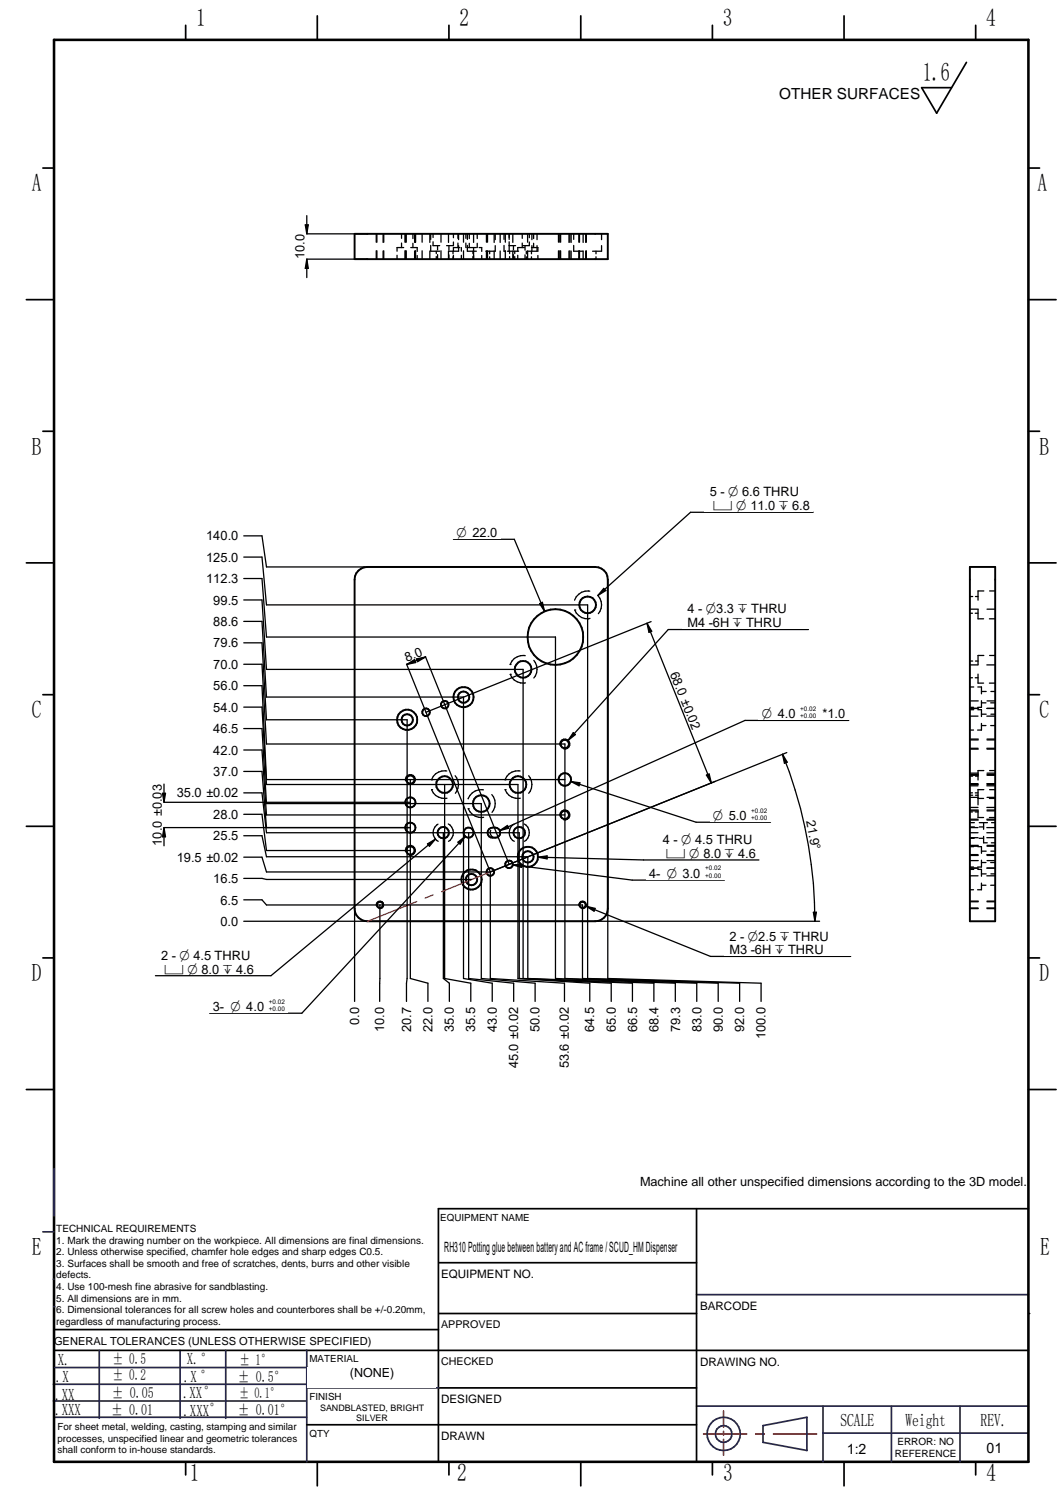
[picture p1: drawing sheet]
<svg xmlns="http://www.w3.org/2000/svg" width="210mm" height="297mm" viewBox="0 0 210 297" stroke-linecap="round" stroke-linejoin="round" font-family="sans-serif">
<g fill="none" stroke="#26264c" stroke-width=".34">
<path d="M8.5 243.3h2.2M10.5 252.6h.2M137.5 255.7h65.6M10.5 276.7h50M10.5 273.4h50M10.8 279.9h49.8M10.8 270.1h50M35.6 266.7v13.4M60.6 266.7v22M60.7 274.1h26M137.5 277.7h65.6M162.5 277.7v11"/>
<path d="M176 277.7v11M189.6 277.7v11M150.7 281.6l8.6-1.7v6.6l-8.6-1.6zM162.5 283h40.5"/>
</g>
<g fill="none" stroke="#000" stroke-width=".34">
<path d="M36.7 5v2.9M88.6 5v2.9M140.7 5v2.9M192.7 5v2.9M8.5 33.2h2.2M203.1 33.2h2.2M5.2 59.2h5.5M203.1 59.2h5.4M8.5 85.2h2.2M203.1 85.2h2.2M5.2 111.2h5.5M203.1 111.2h5.4"/>
<path d="M8.5 137.2h2.2M203.1 137.2h2.2M5.2 163.2h5.5M203.1 163.2h5.4M8.5 189.2h2.2M203.1 189.2h2.2M5.2 215.2h5.5M203.1 215.2h5.4M86.6 238.7v50M10.7 266.7h192.4M10.7 262.6h75.9M86.7 274.1h50.8"/>
<path d="M36.7 288.7v2.6M62.7 288.7v4.8M88.6 288.7v2.6M114.7 288.7v4.8M140.7 288.7v2.6M166.7 288.7v4.8M192.7 288.7v2.6"/>
</g>
<path d="M10.7 7.9h192.4v280.8h-192.4z" fill="none" stroke="#000" stroke-width=".51"/>
<path d="M142.9 278.7v3.2M138.9 283.2h8.5M142.9 282.7v.7M142.9 284.3v3.1M149.2 283.2h1.7M152.7 283.2h8.5" fill="none" stroke="#f00" stroke-width=".34"/>
<circle cx="10.6" cy="258.1" r=".17" fill="#26264c"/>
<g fill="none" stroke="#26264c" stroke-width=".34">
<path d="M10.7 230.8v9.4M19.6 266.7v13.4M44.6 266.7v13.4M60.5 266.7h.1"/>
<circle cx="142.9" cy="283.2" r="3.3"/>
<circle cx="142.9" cy="283.2" r="1.63"/>
</g>
<path d="M190.8 12.3l-5.8 10.1-3-5.1h5.9M86.6 238.7h116.5M86.7 259.4h50.8M86.7 249.4h50.8M86.6 281.4h50.9" fill="none" stroke="#000" stroke-width=".34"/>
<circle cx="203.1" cy="259.4" r=".17" fill="#000"/>
<g fill="#fff">
<path d="M137.9 271.4h64.4v6.1h-64.4z"/>
<path d="M189.9 283.9h13v4h-13z"/>
<path d="M86.9 254.9h50.2v4h-50.2z"/>
<path d="M60.7 270h25.3v4h-25.3z"/>
<path d="M87 244.3h50v4h-50z"/>
<path d="M60.8 277.1h25.2v4h-25.2z"/>
<path d="M176.4 284.1h13v4h-13z"/>
<path d="M162.7 284.1h13v4h-13z"/>
<path d="M137.9 260.4h64.5v6h-64.5z"/>
</g>
<path d="M62.7 3.1v4.8M114.7 3.1v4.8M166.7 3.1v4.8M137.5 238.7v50M60.6 281.4h26" fill="none" stroke="#000" stroke-width=".34"/>
<path d="M101.6 283.2h25.3v4h-25.3z" fill="#fff"/>
<g fill="none" stroke="#000" stroke-width=".38">
<path d="M70 46.2h50v5h-50zM70.8 112.7l1.1-.6 .6-.1h45a2.46 2.46 0 0 1 2.5 2.5v65a2.46 2.46 0 0 1-2.5 2.4h-45a2.53 2.53 0 0 1-2.5-2.4v-65l.1-.7zM191.5 112h5v69.9h-5zM96.6 163.7a1.26 1.26 0 0 1 1.5-.2 1.26 1.26 0 0 1 .6 1.3 1.45 1.45 0 0 1-2.3 0l-.1-.3z"/>
<circle cx="116" cy="119.5" r="1.65"/>
<circle cx="87.8" cy="139.2" r=".75"/>
<circle cx="91.5" cy="137.7" r="1.99"/>
<circle cx="91.5" cy="137.7" r="1.13"/>
<circle cx="103.3" cy="132.2" r="1.66"/>
<circle cx="109.7" cy="125.8" r="5.5"/>
<circle cx="80.4" cy="142.2" r="1.99"/>
<circle cx="80.4" cy="142.2" r="1.11"/>
<circle cx="81" cy="158.5" r="1"/>
<circle cx="81" cy="154" r=".83"/>
<circle cx="84.1" cy="140.7" r=".76"/>
<circle cx="87.8" cy="155" r="1.66"/>
<circle cx="95" cy="158.7" r="1.66"/>
<circle cx="102.3" cy="155" r="1.66"/>
<circle cx="111.5" cy="146.9" r=".83"/>
<circle cx="111.5" cy="153.9" r="1.25"/>
<circle cx="75" cy="178.7" r=".62"/>
<circle cx="81" cy="163.5" r="1.01"/>
<circle cx="81" cy="168" r=".84"/>
<circle cx="87.5" cy="164.5" r="1.12"/>
<circle cx="92.5" cy="164.4" r="1"/>
<circle cx="93.1" cy="173.7" r="1.13"/>
<circle cx="93.1" cy="173.7" r="2"/>
<circle cx="96.8" cy="172.2" r=".76"/>
<circle cx="100.5" cy="170.7" r=".75"/>
<circle cx="102.5" cy="164.4" r="1.13"/>
<circle cx="104.2" cy="169.2" r="1.99"/>
<circle cx="104.2" cy="169.2" r="1.11"/>
<circle cx="111.5" cy="161" r=".83"/>
<circle cx="115" cy="178.7" r=".62"/>
</g>
<g fill="none" stroke="#000" stroke-width=".25">
<path d="M74.3 46.2v1.6M74.3 49.5v1.7M74.4 46.2v1.6M74.4 49.5v1.7M75.6 46.2v1.7M75.6 49.6v1.6M75.8 46.2v1.6M75.8 49.5v1.7M78.4 50.4v.8M79.3 46.2v.9M79.3 48v.9M79.7 48.9h-1.3v.7"/>
<path d="M80 46.2v1.6M80 49.5v1.7M80.2 46.2v1.6M80.2 49.5v1.7M81.1 48.9h1.3v.8M81.5 46.2v.9M81.5 48v.9M81.9 46.2v1.7M81.9 49.6v1.6M82 46.2v1.7M82 49.5v1.7M82.4 50.5v.7"/>
<path d="M83.4 46.2v1.6M83.4 49.5v1.7M84.9 46.2v1.7M84.9 49.6v1.6M85 48.5v1.1h1.8M85 46.2v1.1M85.5 47.8v.7h1.3M85.5 46.2v.7M86.1 49.6v.5M86.1 50.7v.5M86.4 48.5v.9M86.4 50.3v.9"/>
<path d="M87.1 46.2v1.6M87.1 49.5v1.7M88.6 46.2v1.7M88.6 49.6v1.6M88.6 48.5v.9M88.6 50.3v.9M89.5 49.6v.5M89.5 50.7v.5M89.5 47.8v.7h-1.3M89.5 46.2v.7M89.5 50.4v.8M90.4 46.2v.9"/>
<path d="M90.4 48v.9M90.6 48.5v1.1h-1.9M90.6 46.2v1.1M90.8 48.9h-1.3v.7M91.1 48.9v.7M91.1 50.4v.8M91.5 46.2v1.6M91.5 49.5v1.7M92 46.2v.9M92 48v.9M92.2 48.9h1.9M92.3 48.5v1.1h1.8"/>
<path d="M92.3 46.2v1.1M92.7 46.2v.9M92.7 48v.9M93.4 49.6v.5M93.4 50.7v.5M93.5 46.2v1.7M93.5 48.9v2.3M94.2 46.2v.9M94.2 48v.9M94.6 48.9h.5v.8M95.1 50.5v.7M96.1 46.2v1.6"/>
<path d="M96.1 49.5v1.7M96.3 46.2v1.6M96.3 49.5v1.7M96.7 49.6v.5M96.7 50.7v.5M97.6 46.2v1.7M97.6 49.6v1.6M97.8 48.5v1.1h-1.9M97.8 46.2v1.1M98.8 46.2v1.7M98.8 49.6v1.6M99.5 48.5v1.1h.3"/>
<path d="M99.5 46.2v1.1M99.8 46.2v1.6M99.8 49.5v1.7M100.2 49.6h2.2M100.5 46.2v1.1M100.5 47.8v1.8M100.5 48.5h1.3M100.6 49.6v.5M100.6 50.7v.5M101.3 46.2v1.7M101.3 49.6v1.6M101.4 48.5v.9"/>
<path d="M101.4 50.3v.9M101.6 49.6v.5M101.6 50.7v.5M102.2 50.4v.8M103.1 46.2v.9M103.1 48v.9M103.5 48.9h-1.3v.7M103.7 48.5v.9M103.7 50.3v.9M103.9 49.6v.5M103.9 50.7v.5M104.2 46.2v1.6"/>
<path d="M104.2 49.5v1.7M104.5 47.8v.7h-1.3M104.5 46.2v.7M104.9 49.6v.5M104.9 50.7v.5M104.9 48.9h1.3v.8M105 46.2v1.1M105 48.5v1.1M105.4 46.2v.9M105.4 48v.9M106 48.5v1.1h-1.7M106 46.2v1.1"/>
<path d="M106.2 50.5v.7M110.3 46.2v1.6M110.3 49.5v1.7M110.5 46.2v1.6M110.5 49.5v1.7M110.7 46.2v1.6M110.7 49.5v1.7M112.4 46.2v1.7M112.4 49.6v1.6M112.5 46.2v1.6M112.5 49.5v1.7M112.8 46.2v1.7"/>
<path d="M112.8 49.6v1.6M113.3 48.5v1.1h1.8M113.3 46.2v1.1M114.3 46.2v1.6M114.3 49.5v1.7M114.4 49.6v.5M114.4 50.7v.5M114.4 46.2v1.6M114.4 49.5v1.7M115.1 46.2v1.7M115.1 49.6v1.6M115.7 46.2v1.7"/>
<path d="M115.7 49.6v1.6M115.8 46.2v1.6M115.8 49.5v1.7M117.7 49.6v.5M117.7 50.7v.5M118.8 48.5v1.1h-1.8M118.8 46.2v1.1M116.5 116.8a2.67 2.67 0 0 0-3 1.7M118.1 117.7a2.68 2.68 0 0 1 .1 3.5M191.5 117.8h.6M192.6 117.8h.5M194.3 116.7h-1.2v1.8"/>
<path d="M195.4 116.7h1.1M100.7 131.2h.1M100.8 133.2a2.73 2.73 0 0 0 3 1.7M100.8 133.2h.1M103.7 129.5a2.71 2.71 0 0 0-2.9 1.7M105.4 130.4a2.69 2.69 0 0 1 0 3.5M113.5 120.5a2.58 2.58 0 0 0 3 1.6M113.5 120.5h.1M191.5 138.4h1.7M191.5 139.9h1.7M191.5 120.3h1.7M191.5 130.6h.6"/>
<path d="M191.5 133.9h.5M191.5 121.1h.5M191.5 131.3h1.6M191.5 135.7h.8M191.5 139.7h.7M192.6 133.9h.5M192.6 121.1h.5M192.6 130.6h.5M193.1 135.7h.7v1.3M193.1 120.4v1.8h1.1M193.1 133.1v1.8h1.1M193.8 138.4v1.3h-.8"/>
<path d="M193.8 138.8h.9M193.8 136.6h.9M194.3 129.5h-1.2v1.8M194.9 139.9h1.6M194.9 131.3h1.6M194.9 138.4h1.6M194.9 120.3h1.6M195.4 134.9h1.1M195.4 122.2h1.1M195.4 129.5h1.1M195.6 138.8h.9M195.7 136.6h.8"/>
<path d="M85.2 156h.1M85.2 154h.1M85.2 156a2.75 2.75 0 0 0 3.1 1.6M88.2 152.3a2.73 2.73 0 0 0-3 1.7M89.9 153.2a2.62 2.62 0 0 1 0 3.5M92.5 159.7a2.75 2.75 0 0 0 3 1.7M92.5 159.7h.1M95.5 156a2.67 2.67 0 0 0-3 1.8M97.1 156.9a2.68 2.68 0 0 1 .1 3.5M99.7 154h.1M99.7 156a2.67 2.67 0 0 0 3 1.6M99.7 156h.1"/>
<path d="M102.7 152.3a2.65 2.65 0 0 0-3 1.7M104.4 153.2a2.69 2.69 0 0 1 0 3.5M191.5 152.7h1.7M191.5 154.9h1.7M191.5 153h1.7M191.5 148h1.7M191.5 146h1.7M191.5 160h1.7M191.5 155.2h1.6M191.5 157.5h1.7M191.5 141.4h1.6M191.5 159.5h1.6"/>
<path d="M191.5 146.1h1.7M191.5 140.2h.8M191.5 144.2h.7M191.5 147.8h1.6M191.5 153.1h1.7M191.5 153.3h.6M191.5 157.1h.6M191.5 156.6h.5M191.5 154.8h1.6M192.6 156.6h.5M192.6 153.3h.5M192.6 157.1h.5"/>
<path d="M193.1 140.2h.7v1.3M193.1 155.9v3.1M193.1 156h1.2M193.1 157.7h1.1M193.8 142.9v1.3h-.8M193.8 143.3h.9M193.8 141.1h.9M194.3 152.2h-1.2v1.9M194.9 155.2h1.6M194.9 141.4h1.6M194.9 159.5h1.6M194.9 147.8h1.6"/>
<path d="M194.9 154.8h1.6M194.9 152.7h1.6M194.9 154.9h1.6M194.9 153h1.6M194.9 148h1.6M194.9 146h1.6M194.9 160h1.6M194.9 157.5h1.6M194.9 146.1h1.6M194.9 153.1h1.6M195.4 157.7h1.1M195.4 152.2h1.1"/>
<path d="M195.4 156h1.1M195.6 143.3h.9M195.7 141.1h.8M86.5 162.8a1.94 1.94 0 0 0 0 3.4M88.5 162.7a1.98 1.98 0 0 1 .1 3.5M101.5 162.8a1.94 1.94 0 0 0 .1 3.4M103.5 162.7a1.98 1.98 0 0 1 0 3.5M191.5 179.5h1.7M191.5 178h1.7M191.5 169h1.7M191.5 167h1.7M191.5 162h1.7"/>
<path d="M191.5 171.4h1.7M191.5 170h1.7M191.5 173h1.6M191.5 160.1h1.7M191.5 163.4h1.6M191.5 165.4h1.6M191.5 164.5h1.6M191.5 162.5h.9M191.5 161.8h1.6M191.5 167.1h1.7M191.5 171.7h.8M191.5 175.7h.7"/>
<path d="M191.5 178.1h1.7M191.5 168.8h1.6M191.5 167.2h.8M191.5 171.2h.7M191.5 160.4h.5M191.5 179.3h1.6M191.5 165.6h.9M191.5 163.3h.9M192.6 160.4h.5M193.1 171.7h.7v1.4M193.1 167.2h.7v1.3M193.1 160.2v1.3h1.1"/>
<path d="M193.3 165.6h.9M193.4 163.3h.8M193.8 169.9v1.3h-.8M193.8 174.4v1.3h-.8M193.8 174.8h.9M193.8 172.6h.9M193.8 170.3h.9M193.8 168.1h.9M194.2 162.5v1.3M194.2 165.2v1.3h.7M194.9 173h1.6M194.9 171.4h1.6"/>
<path d="M194.9 163.4h1.6M194.9 165.4h1.6M194.9 164.5h1.6M194.9 161.8h1.6M194.9 168.8h1.6M194.9 179.3h1.6M194.9 179.5h1.6M194.9 178h1.6M194.9 169h1.6M194.9 167h1.6M194.9 162h1.6M194.9 170h1.6"/>
<path d="M194.9 160.1h1.6M194.9 167.1h1.6M194.9 178.1h1.6M195 162.5h-1.6M195.4 161.5h1.1M195.6 174.8h.9M195.6 170.3h.9M195.7 172.6h.8M195.7 168.1h.8M195.7 166.5h.8M195.8 162.5h.7M48.1 181.9h69.4"/>
</g>
<path d="M80.1 154.2a1.01 1.01 0 0 1 .8-1.2 1.01 1.01 0 0 1 1.1 1.1 1.01 1.01 0 0 1-1.2 .8M110.6 147.2a.99 .99 0 0 1 .8-1.2 .99 .99 0 0 1 1.1 1 .99 .99 0 0 1-1.2 .9M74.3 178.9a.77 .77 0 0 1 .7-1 .77 .77 0 0 1 .8 .9 .77 .77 0 0 1-1 .7M80.1 168.2a.99 .99 0 0 1 .8-1.2 .99 .99 0 0 1 1.1 1 .99 .99 0 0 1-1.2 .9M110.6 161.2a1.01 1.01 0 0 1 .9-1.3 1.01 1.01 0 0 1 1.1 1.1 1.01 1.01 0 0 1-1.3 .9M114.3 178.9a.77 .77 0 0 1 .7-1 .77 .77 0 0 1 .8 .9 .77 .77 0 0 1-.9 .7" fill="none" stroke="#000" stroke-width=".21"/>
<path d="M42.9 180.8h4.8v2.4h-4.8z" fill="#fff"/>
<path d="M52.6 168h28.4" fill="none" stroke="#000" stroke-width=".25"/>
<path d="M41.5 159.6h6.2v2.4h-6.2z" fill="#fff"/>
<path d="M48.1 160.8h3.6l.9 7.2M52.6 164.5h49.9" fill="none" stroke="#000" stroke-width=".25"/>
<path d="M34.3 155.4h13.4v2.4h-13.4z" fill="#fff"/>
<path d="M48.1 156.6h3.6l.9 7.9M52.6 161h58.9" fill="none" stroke="#000" stroke-width=".25"/>
<path d="M41.5 146.9h6.2v2.5h-6.2z" fill="#fff"/>
<path d="M48.1 148.1h3.6l.9 12.9M52.6 163.4h28.4" fill="none" stroke="#000" stroke-width=".25"/>
<path d="M41.5 151.1h6.2v2.4h-6.2z" fill="#fff"/>
<path d="M48.1 152.4h3.6l.9 11M52.6 158.7h42.4" fill="none" stroke="#000" stroke-width=".25"/>
<path d="M41.5 142.7h6.2v2.4h-6.2z" fill="#fff"/>
<path d="M48.1 143.9h3.6l.9 14.8M52.6 154.9h49.7" fill="none" stroke="#000" stroke-width=".25"/>
<path d="M41.5 138.4h6.2v2.5h-6.2z" fill="#fff"/>
<path d="M48.1 139.7h3.6l.9 15.2M52.6 154h58.9" fill="none" stroke="#000" stroke-width=".25"/>
<path d="M41.5 134.2h6.2v2.5h-6.2z" fill="#fff"/>
<path d="M48.1 135.4h3.6l.9 18.6M52.6 146.9h58.9" fill="none" stroke="#000" stroke-width=".25"/>
<path d="M41.5 130h6.2v2.4h-6.2z" fill="#fff"/>
<path d="M48.1 131.2h3.6l.9 15.7M52.6 142.2h27.8" fill="none" stroke="#000" stroke-width=".25"/>
<path d="M41.5 125.8h6.2v2.4h-6.2z" fill="#fff"/>
<path d="M48.1 127h3.6l.9 15.2M52.6 137.7h38.9" fill="none" stroke="#000" stroke-width=".25"/>
<path d="M41.5 121.5h6.2v2.5h-6.2z" fill="#fff"/>
<path d="M48.1 122.7h3.6l.9 15M52.6 132.2h50.7" fill="none" stroke="#000" stroke-width=".25"/>
<path d="M41.5 117.3h6.2v2.4h-6.2z" fill="#fff"/>
<path d="M48.1 118.5h3.6l.9 13.7M52.6 125.8h57.1" fill="none" stroke="#000" stroke-width=".25"/>
<path d="M40.1 113.1h7.6v2.4h-7.6z" fill="#fff"/>
<path d="M48.1 114.3h3.6l.9 11.5M52.6 119.5h63.4" fill="none" stroke="#000" stroke-width=".25"/>
<path d="M40.1 108.8h7.6v2.5h-7.6z" fill="#fff"/>
<path d="M48.1 110h3.6l.9 9.5M52.6 112h64.9" fill="none" stroke="#000" stroke-width=".25"/>
<path d="M40.1 104.6h7.6v2.4h-7.6z" fill="#fff"/>
<path d="M48.1 105.8h3.6l.9 6.2M70 179.5v18.3" fill="none" stroke="#000" stroke-width=".25"/>
<path d="M68.8 198.2h2.4v4.8h-2.4z" fill="#fff"/>
<path d="M81 154v39.3" fill="none" stroke="#000" stroke-width=".25"/>
<path d="M83.3 198.2h2.4v6.2h-2.4z" fill="#fff"/>
<path d="M87.8 154.9v38.4M81 193.3l3.5 .9v3.6" fill="none" stroke="#000" stroke-width=".25"/>
<path d="M91.7 198.2h2.5v6.2h-2.5z" fill="#fff"/>
<path d="M95 158.7v34.6M87.8 193.3l5.2 .9v3.6" fill="none" stroke="#000" stroke-width=".25"/>
<path d="M104.4 198.2h2.5v6.2h-2.5z" fill="#fff"/>
<path d="M102.3 154.9v38.4M95 193.3l10.7 .9v3.6" fill="none" stroke="#000" stroke-width=".25"/>
<path d="M115.2 198.2h2.4v6.2h-2.4z" fill="#fff"/>
<path d="M102.5 164.5v28.8M102.3 193.3l14.2 .9v3.6" fill="none" stroke="#000" stroke-width=".25"/>
<path d="M119.5 198.2h2.4v6.2h-2.4z" fill="#fff"/>
<path d="M87.5 164.5v28.8M102.5 193.3l18.2 .9v3.6" fill="none" stroke="#000" stroke-width=".25"/>
<path d="M87.5 198.2h2.5v6.2h-2.5z" fill="#fff"/>
<path d="M104.2 169.2v24.1M87.5 193.3l1.2 .9v3.6" fill="none" stroke="#000" stroke-width=".25"/>
<path d="M127.9 198.2h2.4v6.2h-2.4z" fill="#fff"/>
<path d="M115 178.7v14.6M104.2 193.3l24.9 .9v3.6" fill="none" stroke="#000" stroke-width=".25"/>
<path d="M140.6 198.2h2.4v6.2h-2.4z" fill="#fff"/>
<path d="M111.5 146.9v46.4M115 193.3l26.8 .9v3.6" fill="none" stroke="#000" stroke-width=".25"/>
<path d="M136.4 198.2h2.4v6.2h-2.4z" fill="#fff"/>
<path d="M103.3 132.2v61.1M111.5 193.3l26.1 .9v3.6" fill="none" stroke="#000" stroke-width=".25"/>
<path d="M123.7 198.2h2.4v6.2h-2.4z" fill="#fff"/>
<path d="M109.7 125.8v67.5M103.3 193.3l21.6 .9v3.6" fill="none" stroke="#000" stroke-width=".25"/>
<path d="M132.2 198.2h2.4v6.2h-2.4z" fill="#fff"/>
<path d="M116 119.5v73.8M109.7 193.3l23.7 .9-.1 3.6" fill="none" stroke="#000" stroke-width=".25"/>
<path d="M144.8 198.2h2.5v6.2h-2.5z" fill="#fff"/>
<path d="M120 114.5v78.8M116 193.3l30.1 .9-.1 3.6" fill="none" stroke="#000" stroke-width=".25"/>
<path d="M149.1 198.2h2.4v7.6h-2.4z" fill="#fff"/>
<path d="M128.6 122.8l-44.5 17.9M141.3 154.3l-44.5 17.9M120 193.3l30.3 .9v3.6" fill="none" stroke="#000" stroke-width=".25"/>
<path d="M131.7 132.6l2.3-.9 5 12.4-2.3 .9z" fill-rule="evenodd" fill="#fff"/>
<path d="M80 130.4l16.8 41.8M83.7 128.9l16.8 41.8M127.8 123.1l.9 1.6-.6 .2zM127.8 123.1l12.7 31.5M139.5 153.1l.5-.2 .5 1.7z" fill="none" stroke="#000" stroke-width=".25"/>
<path d="M127.8 123.1l.9 1.6-.6 .2zM139.5 153.1l.5-.2 .5 1.7z" fill="#000"/>
<path d="M79 129l4.4-1.8 .9 2.3-4.4 1.7z" fill-rule="evenodd" fill="#fff"/>
<path d="M80.3 131.2l1.6-.9 .2 .6zM84 129.8l-1.5 .9M84 129.8l-3.7 1.4M84 129.8l-1.7 .3 .2 .6M155.4 148.6l-58.6 23.6M117.5 181.9h44.3" fill="none" stroke="#000" stroke-width=".25"/>
<path d="M80.3 131.2l1.6-.9 .2 .6zM82.3 130.1l1.7-.3-1.5 .9z" fill="#000"/>
<path d="M82.3 178.1l-9.7 3.8M85.5 176.7l-1.6 .7M96.8 172.2l-9.6 3.9" fill="none" stroke="#f00" stroke-width=".25"/>
<path d="M158.8 161.6l2.3-.5 1.4 7.1-2.4 .5z" fill-rule="evenodd" fill="#fff"/>
<path d="M154.5 149l.9 1.5-.5 .2zM154.5 149a88.4 88.4 0 0 1 6.4 32.9M96.8 172.2v21.1M160.6 180.2h.6l-.3 1.7z" fill="none" stroke="#000" stroke-width=".25"/>
<path d="M154.5 149l.9 1.5-.5 .2zM160.6 180.2h.6l-.3 1.7z" fill="#000"/>
<path d="M110.2 198.2h2.4v13.4h-2.4z" fill="#fff"/>
<path d="M52.6 172.2h44.2M96.8 193.3l14.7 .9v3.6" fill="none" stroke="#000" stroke-width=".25"/>
<path d="M34.3 168.1h13.4v2.4h-13.4z" fill="#fff"/>
<path d="M48.1 169.3h3.6l.9 2.9M92.5 164.5v28.8" fill="none" stroke="#000" stroke-width=".25"/>
<path d="M100.2 198.2h2.5v13.4h-2.5z" fill="#fff"/>
<path d="M31.5 158.5h49.5M31.5 163.4h49.5M92.5 193.3l8.9 .9v3.6" fill="none" stroke="#000" stroke-width=".25"/>
<path d="M29.8 154.3h2.5v13.3h-2.5z" fill="#fff"/>
<path d="M136.4 101.2h24.2M32.1 156.7h.6l-.3 1.8zM32.4 154.9v3.6M32.4 163.4l.3 1.9h-.6zM32.4 163.4v3.6" fill="none" stroke="#000" stroke-width=".25"/>
<path d="M32.1 156.7h.6l-.3 1.8zM32.4 163.4l.3 1.9h-.6z" fill="#000"/>
<path d="M139.1 95.9h21.5v5.1h-21.5z" fill="#fff"/>
<path d="M119.2 116.2l.4 .4-1.5 1zM136.4 101.2l-18.3 16.4M132 124.3h27.6" fill="none" stroke="#000" stroke-width=".25"/>
<path d="M119.2 116.2l.4 .4-1.5 1z" fill="#000"/>
<path d="M134.7 119h24.9v5.2h-24.9z" fill="#fff"/>
<path d="M132 124.3l-19.8 21.9M113.2 144.7l.4 .4-1.4 1.1zM127.1 169.8h22.8" fill="none" stroke="#000" stroke-width=".25"/>
<path d="M113.2 144.7l.4 .4-1.4 1.1z" fill="#000"/>
<path d="M129.8 164.5h20.1v5.2h-20.1z" fill="#fff"/>
<path d="M106.2 169.3l20.9 .5M106.2 169.3l1.8-.3v.6zM30.7 192.7h22.8" fill="none" stroke="#000" stroke-width=".25"/>
<path d="M106.2 169.3l1.8-.3v.6z" fill="#000"/>
<path d="M30.7 187.4h20.1v5.2h-20.1z" fill="#fff"/>
<path d="M84.4 166.7l1.6-1-1.2 1.4zM86 165.7l-32.5 27M140.3 188.9h27.7" fill="none" stroke="#000" stroke-width=".25"/>
<path d="M84.4 166.7l1.6-1-1.2 1.4z" fill="#000"/>
<path d="M143 183.6h25v5.2h-25z" fill="#fff"/>
<path d="M115.7 179l24.6 9.9M115.7 179l1.8 .4-.2 .6zM137.5 162.4h14.6" fill="none" stroke="#000" stroke-width=".25"/>
<path d="M115.7 179l1.8 .4-.2 .6z" fill="#000"/>
<path d="M140.1 159.3h12v2.9h-12z" fill="#fff"/>
<path d="M112.7 154.3l1.8 .3-.2 .6zM112.7 154.3l24.8 8.1M124.8 173.8h18.2" fill="none" stroke="#000" stroke-width=".25"/>
<path d="M112.7 154.3l1.8 .3-.2 .6z" fill="#000"/>
<path d="M127.6 170.7h15.4v3h-15.4z" fill="#fff"/>
<path d="M101.3 170.8l23.5 3M101.3 170.8l1.8-.1-.1 .6zM41.4 200.1h18.2" fill="none" stroke="#000" stroke-width=".25"/>
<path d="M101.3 170.8l1.8-.1-.1 .6z" fill="#000"/>
<path d="M41.4 197h15.5v2.9h-15.5z" fill="#fff"/>
<path d="M147.1 142.3h20.5M90.4 166.3l1.5-1.1-1.1 1.5zM91.9 165.2l-32.3 34.9M96.9 164a.99 .99 0 0 0 .9 1.4" fill="none" stroke="#000" stroke-width=".25"/>
<path d="M90.4 166.3l1.5-1.1-1.1 1.5z" fill="#000"/>
<path d="M149.8 139.1h17.8v3h-17.8z" fill="#fff"/>
<path d="M59.7 46.2h12.8M59.7 51.2h12.8M147.1 142.3l-48.4 21.7M98.7 164l1.5-1 .3 .6z" fill="none" stroke="#000" stroke-width=".25"/>
<path d="M98.7 164l1.5-1 .3 .6z" fill="#000"/>
<path d="M58 45.6h2.5v6.2h-2.5z" fill="#fff"/>
<path d="M60.3 44.4h.6l-.3 1.8zM60.6 42.6v3.6M60.6 51.2v3.6M60.6 51.2l.3 1.8h-.6zM80.4 142.2v51.1" fill="none" stroke="#000" stroke-width=".25"/>
<path d="M60.3 44.4h.6l-.3 1.8zM60.6 51.2l.3 1.8h-.6z" fill="#000"/>
<path d="M79.1 198.2h2.4v6.2h-2.4z" fill="#fff"/>
<path d="M91.5 137.7v55.6M80.4 193.3l-.1 .9v3.6" fill="none" stroke="#000" stroke-width=".25"/>
<path d="M96 198.2h2.4v6.2h-2.4z" fill="#fff"/>
<path d="M52.6 173.7h40.5M91.5 193.3l5.7 .9v3.6" fill="none" stroke="#000" stroke-width=".25"/>
<path d="M41.5 172.3h6.2v2.4h-6.2z" fill="#fff"/>
<path d="M48.1 173.5h3.6l.9 .2M52.6 169.2h51.6" fill="none" stroke="#000" stroke-width=".25"/>
<path d="M41.5 163.8h6.2v2.4h-6.2z" fill="#fff"/>
<path d="M89.5 106.5h12.1M48.1 165.1h3.6l.9 4.1" fill="none" stroke="#000" stroke-width=".25"/>
<path d="M89.5 104h9.3v2.4h-9.3z" fill="#fff"/>
<path d="M101.6 106.5l5.9 14.2M106.6 119.2l.5-.2 .4 1.7zM75 178.7v14.6" fill="none" stroke="#000" stroke-width=".25"/>
<path d="M106.6 119.2l.5-.2 .4 1.7z" fill="#000"/>
<path d="M73.7 198.2h2.5v6.2h-2.5z" fill="#fff"/>
<path d="M52.6 178.7h62.4M75 193.3v4.5" fill="none" stroke="#000" stroke-width=".25"/>
<path d="M42.9 176.5h4.8v2.4h-4.8z" fill="#fff"/>
<path d="M48.1 177.7h3.6l.9 1" fill="none" stroke="#000" stroke-width=".25"/>
<text font-size="5.1" x="182.2" y="16">1.6</text>
<g font-size="4.9">
<text x="38.7" y="5.2">1</text>
<text x="90.8" y="5.2">2</text>
<text x="142.7" y="5.2">3</text>
<text x="194.7" y="5.2">4</text>
<text x="6.3" y="37.8">A</text>
<text x="204.9" y="37.8">A</text>
<text x="6.3" y="89.8">B</text>
<text x="205.2" y="89.8">B</text>
<text x="6.3" y="141.8">C</text>
<text x="205.2" y="141.8">C</text>
<text x="6.3" y="193.8">D</text>
<text x="205.2" y="193.8">D</text>
<text x="6.3" y="247.9">E</text>
<text x="205.4" y="247.9">E</text>
<text x="37.5" y="292.5">1</text>
<text x="90.3" y="292.5">2</text>
<text x="142.8" y="292.5">3</text>
<text x="194.8" y="292.5">4</text>
</g>
<g font-size="3.6">
<text x="165.9" y="281.6">SCALE</text>
<text x="178.8" y="281.6">Weight</text>
<text x="193.6" y="281.6">REV.</text>
</g>
<g font-size="3.3">
<text x="11.4" y="269.7">X.</text>
<text x="36.9" y="269.4">X.°</text>
<text x="11" y="272.9">.X</text>
<text x="36.3" y="273">.X °</text>
<text x="10.9" y="276.4">.XX</text>
<text x="10.9" y="279.5">.XXX</text>
<text x="36.2" y="276">.XX°</text>
<text x="36.2" y="279.7">.XXX°</text>
</g>
<g font-size="3">
<text x="153.9" y="19.6">OTHER SURFACES</text>
<text x="22.2" y="269.3">± 0.5</text>
<text x="47.3" y="269.5">± 1°</text>
<text x="22.2" y="272.5">± 0.2</text>
<text x="47" y="273">± 0.5°</text>
<text x="22" y="279.4">± 0.01</text>
<text x="22.1" y="276.2">± 0.05</text>
<text x="46.9" y="279.4">± 0.01°</text>
</g>
<text font-size="2.9" x="47.2" y="276.2">± 0.1°</text>
<g font-size="2.8">
<text x="140.8" y="100.8">c O 11.0 ` 6.8</text>
<text x="90.2" y="106.1">O 22.0</text>
<text x="150.5" y="141.8">O 4.0</text>
<text x="140.8" y="161.9">O 5.0</text>
<text x="131.6" y="169.4">c O 8.0 ` 4.6</text>
<text x="32.5" y="192.3">c O 8.0 ` 4.6</text>
<text x="87.7" y="247.4">RH310 Potting glue between battery and AC frame / SCUD_HM Dispenser</text>
<text x="167.2" y="287.1">1:2</text>
<text x="194.8" y="286.9">01</text>
</g>
<g font-size="2.5">
<text x="60.2" y="51.2" transform="rotate(-90 60.2 51.2)">10.0</text>
<text x="140.2" y="98">5 - O 6.6 THRU</text>
<text x="40.7" y="106.7">140.0</text>
<text x="40.7" y="111">125.0</text>
<text x="40.7" y="115.2">112.3</text>
<text x="42.1" y="119.4">99.5</text>
<text x="42.1" y="123.7">88.6</text>
<text x="135.8" y="123.9">M4 -6H ` THRU</text>
<text x="135.8" y="121.2">4 - O3.3 ` THRU</text>
<text x="42.1" y="127.8">79.6</text>
<text x="80.3" y="130.7" transform="rotate(-22 80.3 130.7)">8.0</text>
<text x="42.1" y="136.3">56.0</text>
<text x="42.1" y="132.1">70.0</text>
<text x="132.2" y="133.1" transform="rotate(68 132.2 133.1)">68.0 ±0.02</text>
<text x="42.1" y="140.5">54.0</text>
<text x="162.4" y="141.8">*1.0</text>
<text x="42.1" y="149">42.0</text>
<text x="42.1" y="144.8">46.5</text>
<text x="42.1" y="153.2">37.0</text>
<text x="34.9" y="157.5">35.0 ±0.02</text>
<text x="42.1" y="161.7">28.0</text>
<text x="32" y="167" transform="rotate(-90 32 167)">10.0 ±0.03</text>
<text x="42.1" y="165.9">25.5</text>
<text x="130.9" y="166.7">4 - O 4.5 THRU</text>
<text x="159.2" y="162.1" transform="rotate(79 159.2 162.1)">21.9°</text>
<text x="34.9" y="170.2">19.5 ±0.02</text>
<text x="128.2" y="173.4">4- O 3.0</text>
<text x="42.1" y="174.4">16.5</text>
<text x="43.5" y="178.6">6.5</text>
<text x="43.5" y="182.9">0.0</text>
<text x="144.1" y="185.8">2 - O2.5 ` THRU</text>
<text x="31.8" y="189.5">2 - O 4.5 THRU</text>
<text x="144.1" y="188.5">M3 -6H ` THRU</text>
<text x="42" y="199.6">3- O 4.0</text>
<text x="70.9" y="202.4" transform="rotate(-90 70.9 202.4)">0.0</text>
<text x="75.9" y="203.8" transform="rotate(-90 75.9 203.8)">10.0</text>
<text x="81.2" y="203.8" transform="rotate(-90 81.2 203.8)">20.7</text>
<text x="85.4" y="203.8" transform="rotate(-90 85.4 203.8)">22.0</text>
<text x="89.6" y="203.8" transform="rotate(-90 89.6 203.8)">35.0</text>
<text x="93.9" y="203.8" transform="rotate(-90 93.9 203.8)">35.5</text>
<text x="98.1" y="203.8" transform="rotate(-90 98.1 203.8)">43.0</text>
<text x="106.6" y="203.8" transform="rotate(-90 106.6 203.8)">50.0</text>
<text x="117.3" y="203.8" transform="rotate(-90 117.3 203.8)">64.5</text>
<text x="121.6" y="203.8" transform="rotate(-90 121.6 203.8)">65.0</text>
<text x="125.8" y="203.8" transform="rotate(-90 125.8 203.8)">66.5</text>
<text x="130" y="203.8" transform="rotate(-90 130 203.8)">68.4</text>
<text x="134.3" y="203.8" transform="rotate(-90 134.3 203.8)">79.3</text>
<text x="138.5" y="203.8" transform="rotate(-90 138.5 203.8)">83.0</text>
<text x="142.7" y="203.8" transform="rotate(-90 142.7 203.8)">90.0</text>
<text x="146.9" y="203.8" transform="rotate(-90 146.9 203.8)">92.0</text>
<text x="151.2" y="205.2" transform="rotate(-90 151.2 205.2)">100.0</text>
<text x="102.3" y="211" transform="rotate(-90 102.3 211)">45.0 ±0.02</text>
<text x="112.4" y="211" transform="rotate(-90 112.4 211)">53.6 ±0.02</text>
<text x="126.4" y="234.2">Machine all other unspecified dimensions according to the 3D model.</text>
<text x="69.1" y="272">(NONE)</text>
</g>
<g font-size="2.3">
<text x="87.1" y="252.4">EQUIPMENT NO.</text>
<text x="138.2" y="258.7">BARCODE</text>
<text x="138.2" y="269.7">DRAWING NO.</text>
<text x="87.1" y="277.1">DESIGNED</text>
<text x="87.1" y="284.4">DRAWN</text>
</g>
<text font-size="2.2" x="10.7" y="265.6">GENERAL TOLERANCES (UNLESS OTHERWISE SPECIFIED)</text>
<g font-size="2.1">
<text x="87.1" y="262.3">APPROVED</text>
<text x="87.1" y="269.5">CHECKED</text>
</g>
<g font-size="2">
<text x="11.1" y="243.3">TECHNICAL REQUIREMENTS</text>
<text x="11.1" y="245.6">1. Mark the drawing number on the workpiece. All dimensions are final dimensions.</text>
<text x="11.1" y="247.9">2. Unless otherwise specified, chamfer hole edges and sharp edges C0.5.</text>
<text x="11.1" y="250.2">3. Surfaces shall be smooth and free of scratches, dents, burrs and other visible</text>
<text x="11.1" y="252.5">defects.</text>
<text x="11.1" y="254.8">4. Use 100-mesh fine abrasive for sandblasting.</text>
<text x="11.1" y="257.1">5. All dimensions are in mm.</text>
<text x="11.1" y="259.4">6. Dimensional tolerances for all screw holes and counterbores shall be +/-0.20mm,</text>
<text x="11.1" y="261.6">regardless of manufacturing process.</text>
<text x="176.7" y="287.7">REFERENCE</text>
<text x="177.2" y="285.4">ERROR: NO</text>
</g>
<g font-size="1.9">
<text x="86.9" y="241.1">EQUIPMENT NAME</text>
<text x="61.1" y="269">MATERIAL</text>
<text x="61.1" y="276.4">FINISH</text>
<text x="11.4" y="282.5">For sheet metal, welding, casting, stamping and similar</text>
<text x="11.4" y="284.7">processes, unspecified linear and geometric tolerances</text>
<text x="11.4" y="287">shall conform to in-house standards.</text>
<text x="61.1" y="283.7">QTY</text>
</g>
<g font-size="1.8">
<text x="63.2" y="278.6">SANDBLASTED, BRIGHT</text>
<text x="70.4" y="280.7">SILVER</text>
</g>
<g font-size="1.3">
<text x="158" y="140.4">+0.02</text>
<text x="158" y="141.8">+0.00</text>
<text x="148.3" y="160.5">+0.02</text>
<text x="148.3" y="161.9">+0.00</text>
<text x="139.2" y="171.9">+0.02</text>
<text x="139.2" y="173.4">+0.00</text>
<text x="53.1" y="198.2">+0.02</text>
<text x="53.1" y="199.6">+0.00</text>
</g>
</svg>
